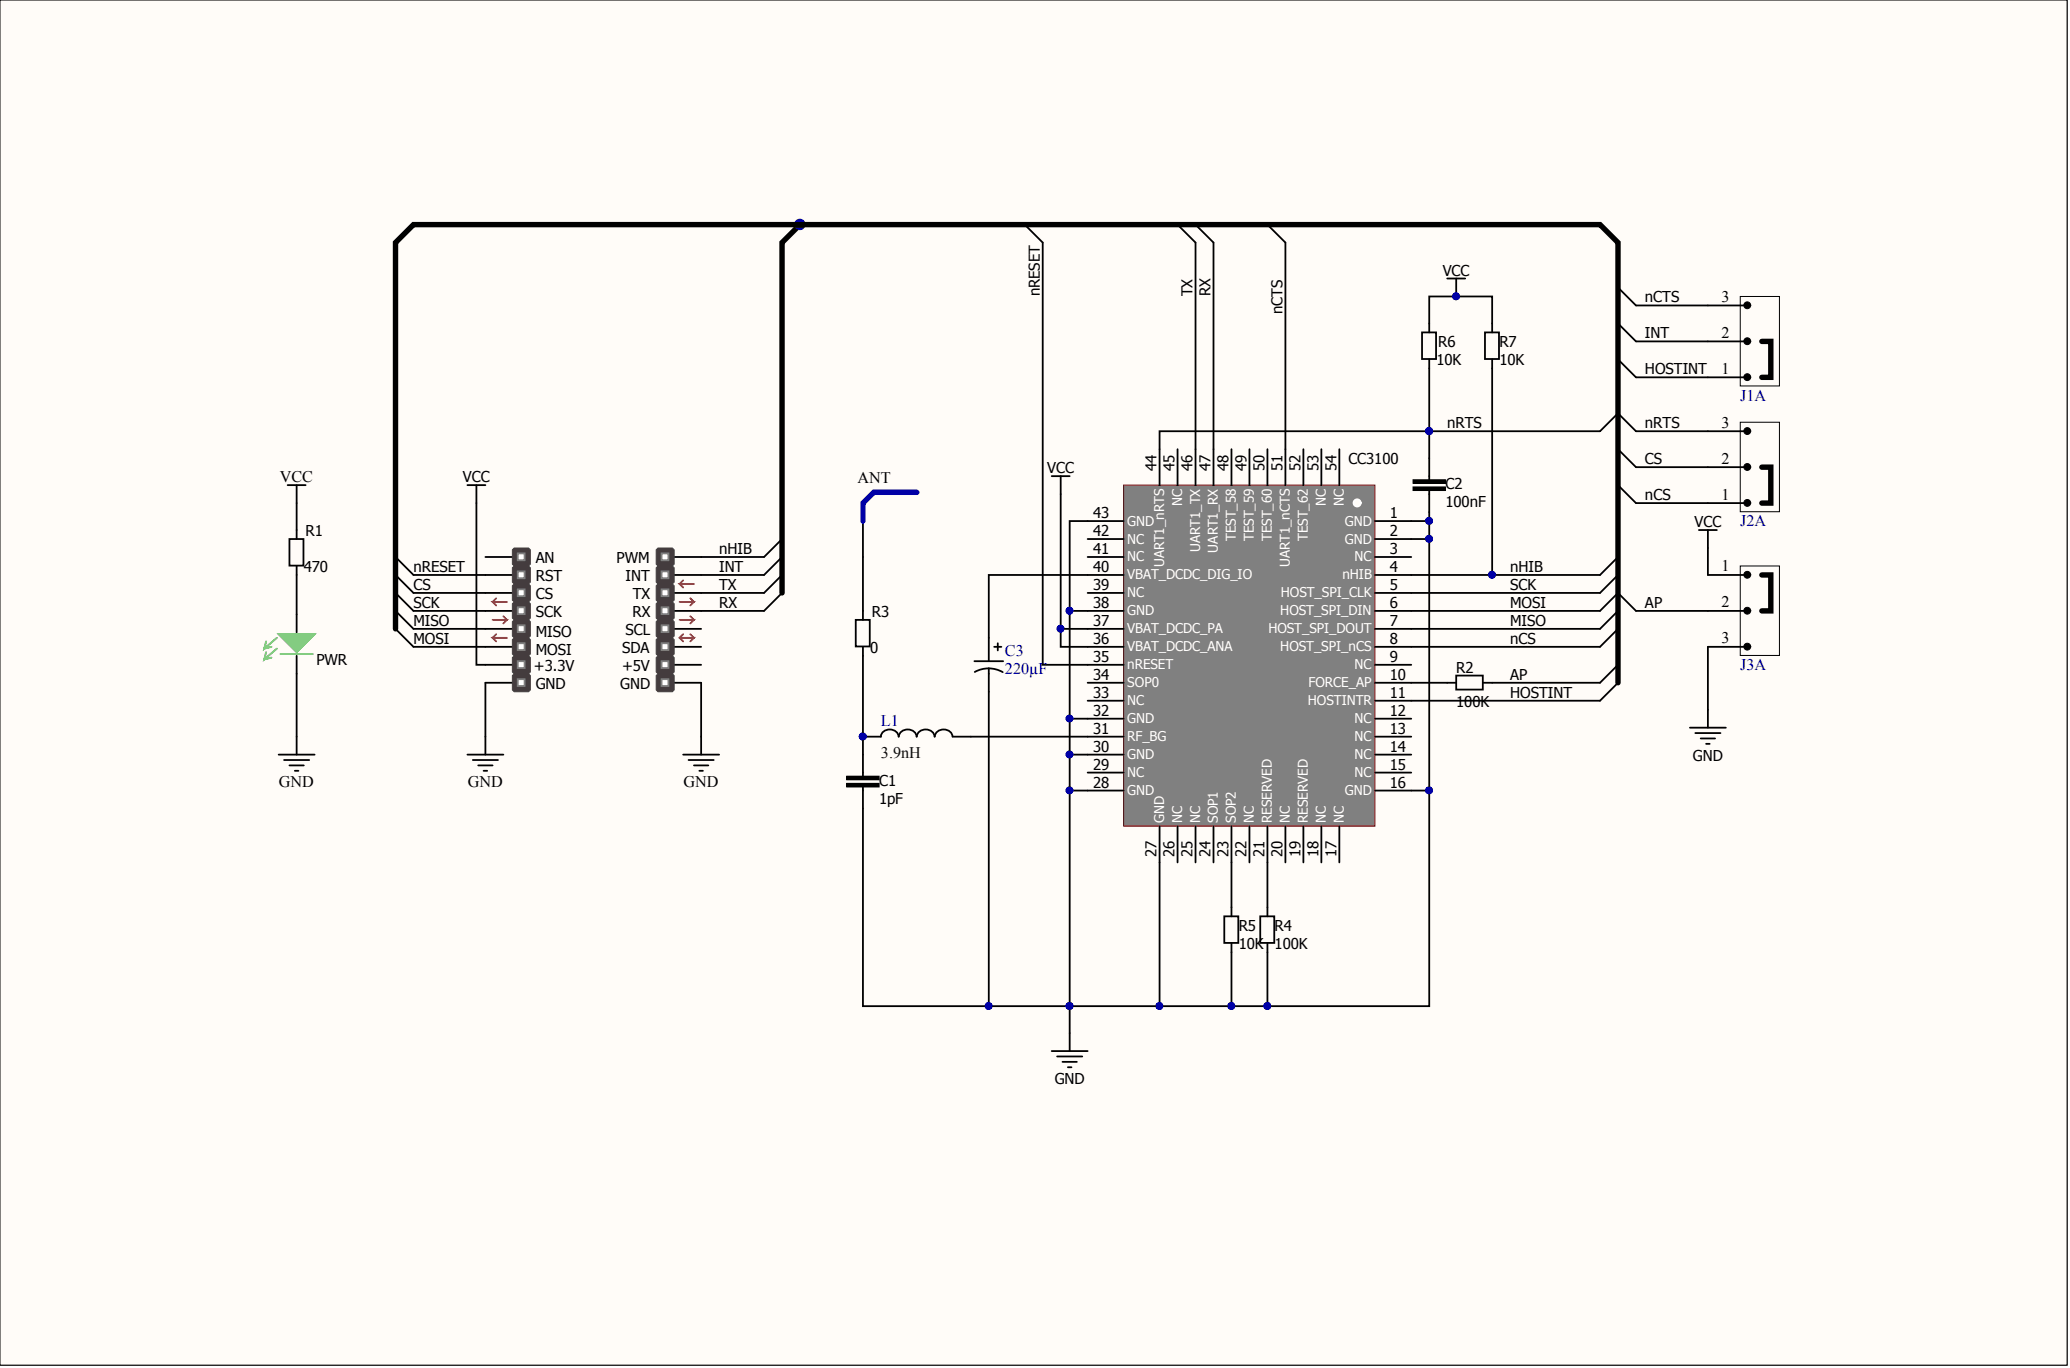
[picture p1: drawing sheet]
<svg xmlns="http://www.w3.org/2000/svg" width="292mm" height="193mm" viewBox="0 0 292 193" stroke-linecap="round" stroke-linejoin="round" font-family="sans-serif">
<path d="M0 0h291.7v192.6h-291.7z" fill="#fffcf8" stroke="#000" stroke-width=".14"/>
<path d="M66 106.4h5M66.7 107.2h3.6M67.5 108h2M68.2 108.7h.5M68.5 103.9v2.5M96.4 106.4h5.1M97.2 107.2h3.5M97.9 108h2.1M98.7 108.7h.5M98.9 103.9v2.5" fill="none" stroke="#000" stroke-width=".25"/>
<path d="M39.3 89.5h5.1l-2.5 2.5z" fill="#3c3"/>
<path d="M38.3 91.2l-1 .3M38.3 92.8l-1 .2M39.1 90l-1.8 1.5 .2-1M39.1 91.5l-1.8 1.5 .2-1M39.3 89.5h5.1l-2.5 2.5zM39.6 92.3h4.5" fill="none" stroke="#3c3" stroke-width=".25"/>
<g fill="none" stroke="#000" stroke-width=".25">
<path d="M40.6 68.4h2.5M40.8 76h2v3.8h-2zM41.9 68.4v2.6M41.9 74.8v1.2M41.9 79.8v1.3M41.9 86.7v2.5M41.9 92.5v2.5M68.5 96.3v7.6M98.9 96.3v7.6M39.3 106.4h5.1M40.1 107.2h3.5M40.8 108h2.1"/>
<path d="M41.6 108.7h.5M41.9 103.9v2.5"/>
</g>
<path d="M158.6 68.4h35.4v48.1h-35.4z" fill="#808080" stroke="#800000" stroke-width=".14"/>
<g fill="none" stroke="#000" stroke-width=".25">
<path d="M153.5 73.5h5.1M153.5 76h5.1M153.5 78.6h5.1M163.6 63.4v5M166.2 63.4v5M168.7 63.4v5M171.2 63.4v5M173.8 63.4v5M176.3 63.4v5M178.8 63.4v5M181.4 63.4v5M183.9 63.4v5"/>
<path d="M186.5 63.4v5M189 63.4v5M194.1 73.5h5M194.1 76h5M194.1 78.6h5M153.5 81.1h5.1M153.5 83.6h5.1M153.5 86.2h5.1M153.5 88.7h5.1M153.5 91.2h5.1M153.5 93.8h5.1M153.5 96.3h5.1"/>
<path d="M153.5 98.8h5.1M194.1 81.1h5M194.1 83.6h5M194.1 86.2h5M194.1 88.7h5M194.1 91.2h5M194.1 93.8h5M194.1 96.3h5M194.1 98.8h5M153.5 101.4h5.1M153.5 103.9h5.1M153.5 106.4h5.1"/>
<path d="M153.5 109h5.1M153.5 111.5h5.1M163.6 116.6v5.1M166.2 116.6v5.1M168.7 116.6v5.1M171.2 116.6v5.1M173.8 116.6v5.1M176.3 116.6v5.1M178.8 116.6v5.1M181.4 116.6v5.1M183.9 116.6v5.1M186.5 116.6v5.1"/>
<path d="M189 116.6v5.1M194.1 101.4h5M194.1 103.9h5M194.1 106.4h5M194.1 109h5M194.1 111.5h5"/>
</g>
<circle cx="191.5" cy="70.9" r=".51" fill="#fffcf8" stroke="#fff" stroke-width=".25"/>
<g fill="none" stroke="#000" stroke-width=".25">
<path d="M144.6 31.7l2.5 2.5v59.6h6.4M166.2 31.7l2.5 2.5v29.2M168.7 31.7l2.5 2.5v29.2M178.8 31.7l2.6 2.5v29.2M204.2 39.3h2.6M205.5 39.3v2.5M200.7 46.9h1.9v3.7h-1.9zM201.7 46.9v-5.1h8.9v5.1M201.7 50.7v17M209.5 46.9h2v3.7h-2zM210.6 50.7v30.4M228.3 45.6l2.6 2.6h15.2"/>
<path d="M228.3 50.7l2.6 2.5h15.2M228.3 40.6l2.6 2.5h15.2M41.9 71v3.8M55.8 78.6l2.5 2.5h14M66 68.4h2.5M67.2 68.4v25.4h5.1M68.5 78.6h3.8M95.1 78.6h12.7M110.4 78.6l-2.6 2.5h-12.7M121.8 73.5v13.9M148.4 67.2h2.5M149.7 67.2v24h3.8"/>
<path d="M153.5 73.5h-2.6v12.7M199.1 76h2.6M199.1 73.5h2.6M201.7 69.2v72.7h-22.9M228.3 78.6l-2.5 2.5h-26.7M228.3 68.4l2.6 2.6h15.2M228.3 63.4l2.6 2.5h15.2M239.7 74.8h2.6M241 74.8v6.3h5.1M246.1 60.8h-15.2l-2.6-2.5-2.5 2.5h-62.2v2.6M41.9 81.1v5.6M41.9 95v8.9"/>
<path d="M55.8 81.1l2.5 2.5h14M55.8 88.7l2.5 2.5h14M55.8 86.2l2.5 2.5h14M55.8 83.6l2.5 2.6h14M68.5 96.3h3.8M95.1 91.2h3.8M95.1 88.7h3.8M95.1 96.3h3.8M95.1 93.8h3.8M110.4 81.1l-2.6 2.5h-12.7M110.4 83.6l-2.6 2.6h-12.7M120.8 87.4h1.9v3.8h-1.9z"/>
<path d="M121.8 91.2v18.3M137.5 93.3h4.1M139.5 94.3l1.2 .2 .8 .3M139.5 94.3l-.8 .1-1.2 .4M139.5 94.3v47.6M140.3 91.2h1M140.8 90.7v1M149.7 88.7h3.8M153.5 86.2h-2.6v15.2M153.5 81.1h-14v12.2M199.1 86.2h26.7l2.5-2.6 2.6 2.6h15.2M199.1 96.3h6.4"/>
<path d="M205.5 95.3h3.7v2h-3.7zM228.3 96.3l-2.5 2.5h-26.7M228.3 81.1l-2.5 2.5h-26.7M228.3 88.7l-2.5 2.5h-26.7M228.3 86.2l-2.5 2.5h-26.7M228.3 93.8l-2.5 2.5h-16.5M246.1 91.2h-5.1v11.4M126.8 103.9a1.27 1.27 0 0 0-1.3-1 1.27 1.27 0 0 0-1.2 1h-2.5M129.3 103.9a1.27 1.27 0 0 0-1.2-1 1.27 1.27 0 0 0-1.3 1M131.9 103.9a1.27 1.27 0 0 0-1.3-1 1.27 1.27 0 0 0-1.2 1M134.4 103.9a1.27 1.27 0 0 0-1.2-1 1.27 1.27 0 0 0-1.3 1M134.5 103.9h19"/>
<path d="M150.9 106.4v35.5h-29.1v-30.9M150.9 111.5h2.6M153.5 101.4h-2.6v5h2.6M199.1 111.5h2.6M238.5 102.6h5M239.2 103.4h3.6M240 104.2h2M240.7 104.9h.6M163.6 121.7v20.2M172.8 129.3h1.9v3.7h-1.9zM173.8 133.1v8.8h-22.9v6.4M173.8 121.7v7.6"/>
<path d="M177.8 129.3h2v3.7h-2zM178.8 133.1v8.8h-5M178.8 121.7v7.6M148.4 148.3h5.1M149.2 149h3.5M149.9 149.8h2.1M150.7 150.5h.5"/>
</g>
<g fill="#000080" stroke="#000080" stroke-width=".14">
<circle cx="201.7" cy="111.5" r=".48"/>
<circle cx="150.9" cy="106.4" r=".48"/>
<circle cx="150.9" cy="101.4" r=".48"/>
<circle cx="150.9" cy="86.1" r=".48"/>
<circle cx="149.7" cy="88.7" r=".48"/>
<circle cx="112.9" cy="31.7" r=".74"/>
<circle cx="178.8" cy="141.9" r=".48"/>
<circle cx="173.8" cy="141.9" r=".48"/>
<circle cx="121.7" cy="103.9" r=".48"/>
<circle cx="139.5" cy="141.9" r=".48"/>
<circle cx="205.5" cy="41.8" r=".48"/>
<circle cx="201.7" cy="60.8" r=".48"/>
<circle cx="210.5" cy="81.1" r=".48"/>
<circle cx="201.7" cy="76" r=".48"/>
<circle cx="201.7" cy="73.5" r=".48"/>
<circle cx="150.9" cy="111.5" r=".48"/>
<circle cx="150.9" cy="141.9" r=".48"/>
<circle cx="163.6" cy="141.9" r=".48"/>
</g>
<path d="M112.9 31.7l-2.5 2.5v49.4M248.6 48.2h1.3v5h-1.3M248.6 65.9h1.3v5.1h-1.3M55.8 88.7v-54.5l2.5-2.5h167.5l2.5 2.5v62.1M248.6 81.1h1.3v5.1h-1.3" fill="none" stroke="#000" stroke-width=".76"/>
<path d="M245.6 41.8h5.5v12.6h-5.5zM245.6 59.6h5.5v12.6h-5.5zM199.4 67.7h4.6v.5h-4.6zM199.4 68.7h4.6v.5h-4.6zM245.6 79.8h5.5v12.7h-5.5zM119.5 109.5h4.6v.5h-4.6zM119.5 110.5h4.6v.5h-4.6z" fill="none" stroke="#000" stroke-width=".14"/>
<g fill="#000" stroke="#000" stroke-width=".14">
<path d="M246.2 52.9a.48 .48 0 0 0 .2 .8 .48 .48 0 0 0 .6-.5h-.4h.4a.48 .48 0 0 0-.3-.5 .48 .48 0 0 0-.5 .2zM246.6 53.2h.4z" fill-rule="evenodd"/>
<path d="M246.2 47.9a.48 .48 0 0 0 .2 .7 .48 .48 0 0 0 .6-.4l-.4-.1 .4 .1a.48 .48 0 0 0-.3-.5 .48 .48 0 0 0-.5 .2zM246.6 48.1l.4 .1z" fill-rule="evenodd"/>
<path d="M246.2 42.8a.48 .48 0 0 0 .2 .7 .48 .48 0 0 0 .6-.4h-.4h.4a.48 .48 0 0 0-.3-.5 .48 .48 0 0 0-.5 .2zM246.6 43.1h.4z" fill-rule="evenodd"/>
<path d="M246.2 70.7a.48 .48 0 0 0 .2 .7 .48 .48 0 0 0 .6-.4l-.4-.1 .4 .1a.48 .48 0 0 0-.3-.5 .48 .48 0 0 0-.5 .2zM246.6 70.9l.4 .1z" fill-rule="evenodd"/>
<path d="M246.2 65.6a.48 .48 0 0 0 .2 .7 .48 .48 0 0 0 .6-.4h-.4h.4a.48 .48 0 0 0-.3-.5 .48 .48 0 0 0-.5 .2zM246.6 65.9h.4z" fill-rule="evenodd"/>
<path d="M246.2 60.5a.48 .48 0 0 0 .2 .8 .48 .48 0 0 0 .6-.5h-.4h.4a.48 .48 0 0 0-.3-.5 .48 .48 0 0 0-.5 .2zM246.6 60.8h.4z" fill-rule="evenodd"/>
<path d="M246.2 80.8a.48 .48 0 0 0 .2 .7 .48 .48 0 0 0 .6-.4h-.4h.4a.48 .48 0 0 0-.3-.5 .48 .48 0 0 0-.5 .2zM246.6 81.1h.4z" fill-rule="evenodd"/>
<path d="M246.2 85.9a.48 .48 0 0 0 .2 .7 .48 .48 0 0 0 .6-.4l-.4-.1 .4 .1a.48 .48 0 0 0-.3-.5 .48 .48 0 0 0-.5 .2zM246.6 86.1l.4 .1z" fill-rule="evenodd"/>
<path d="M246.2 91a.48 .48 0 0 0 .2 .7 .48 .48 0 0 0 .6-.5h-.4h.4a.48 .48 0 0 0-.3-.4 .48 .48 0 0 0-.5 .2zM246.6 91.2h.4z" fill-rule="evenodd"/>
</g>
<g fill="#000">
<path d="M199.4 67.7h4.6v.5h-4.6z" fill-rule="evenodd"/>
<path d="M199.4 68.7h4.6v.5h-4.6z" fill-rule="evenodd"/>
<path d="M119.5 109.5h4.6v.5h-4.6z" fill-rule="evenodd"/>
<path d="M119.5 110.5h4.6v.5h-4.6z" fill-rule="evenodd"/>
</g>
<path d="M129.4 69.4h-6.1l-1.5 1.6v2.5" fill="none" stroke="#00f" stroke-width=".76"/>
<path d="M72.3 77.6l.3-.3h2l.2 .3v2l-.2 .2h-2l-.3-.2z" fill-rule="evenodd" fill="#443c3e"/>
<path d="M72.3 77.6l.3-.3h2l.2 .3v2l-.2 .2h-2l-.3-.2z" fill="none" stroke="#443c3e" stroke-width=".14"/>
<path d="M72.3 80.1l.3-.3h2l.2 .3v2l-.2 .3h-2l-.3-.3z" fill-rule="evenodd" fill="#443c3e"/>
<path d="M72.3 80.1l.3-.3h2l.2 .3v2l-.2 .3h-2l-.3-.3z" fill="none" stroke="#443c3e" stroke-width=".14"/>
<g fill="#fff" stroke="#808080" stroke-width=".25">
<path d="M73.1 78.1h.9v.9h-.9z"/>
<path d="M73.1 80.6h.9v1h-.9z"/>
</g>
<path d="M72.3 82.6l.3-.2h2l.2 .2v2.1l-.2 .2h-2l-.3-.2z" fill-rule="evenodd" fill="#443c3e"/>
<path d="M72.3 82.6l.3-.2h2l.2 .2v2.1l-.2 .2h-2l-.3-.2z" fill="none" stroke="#443c3e" stroke-width=".14"/>
<path d="M72.3 85.2l.3-.3h2l.2 .3v2l-.2 .2h-2l-.3-.2z" fill-rule="evenodd" fill="#443c3e"/>
<path d="M72.3 85.2l.3-.3h2l.2 .3v2l-.2 .2h-2l-.3-.2z" fill="none" stroke="#443c3e" stroke-width=".14"/>
<g fill="#fff" stroke="#808080" stroke-width=".25">
<path d="M73.1 83.1h.9v1h-.9z"/>
<path d="M73.1 85.7h.9v.9h-.9z"/>
</g>
<path d="M72.3 87.7l.3-.3h2l.2 .3v2l-.2 .3h-2l-.3-.3z" fill-rule="evenodd" fill="#443c3e"/>
<path d="M72.3 87.7l.3-.3h2l.2 .3v2l-.2 .3h-2l-.3-.3z" fill="none" stroke="#443c3e" stroke-width=".14"/>
<path d="M72.3 90.2l.3-.2h2l.2 .2v2.1l-.2 .2h-2l-.3-.2z" fill-rule="evenodd" fill="#443c3e"/>
<path d="M72.3 90.2l.3-.2h2l.2 .2v2.1l-.2 .2h-2l-.3-.2z" fill="none" stroke="#443c3e" stroke-width=".14"/>
<g fill="#fff" stroke="#808080" stroke-width=".25">
<path d="M73.1 88.2h.9v1h-.9z"/>
<path d="M73.1 90.7h.9v1h-.9z"/>
</g>
<path d="M72.3 92.8l.3-.3h2l.2 .3v2l-.2 .2h-2l-.3-.2z" fill-rule="evenodd" fill="#443c3e"/>
<path d="M72.3 92.8l.3-.3h2l.2 .3v2l-.2 .2h-2l-.3-.2z" fill="none" stroke="#443c3e" stroke-width=".14"/>
<path d="M72.3 95.3l.3-.3h2l.2 .3v2l-.2 .3h-2l-.3-.3z" fill-rule="evenodd" fill="#443c3e"/>
<path d="M72.3 95.3l.3-.3h2l.2 .3v2l-.2 .3h-2l-.3-.3z" fill="none" stroke="#443c3e" stroke-width=".14"/>
<g fill="#fff" stroke="#808080" stroke-width=".25">
<path d="M73.1 93.3h.9v.9h-.9z"/>
<path d="M73.1 95.8h.9v1h-.9z"/>
</g>
<path d="M92.6 77.6l.2-.3h2.1l.2 .3v2l-.2 .2h-2.1l-.2-.2z" fill-rule="evenodd" fill="#443c3e"/>
<path d="M92.6 77.6l.2-.3h2.1l.2 .3v2l-.2 .2h-2.1l-.2-.2z" fill="none" stroke="#443c3e" stroke-width=".14"/>
<path d="M92.6 80.1l.2-.3h2.1l.2 .3v2l-.2 .3h-2.1l-.2-.3z" fill-rule="evenodd" fill="#443c3e"/>
<path d="M92.6 80.1l.2-.3h2.1l.2 .3v2l-.2 .3h-2.1l-.2-.3z" fill="none" stroke="#443c3e" stroke-width=".14"/>
<g fill="#fff" stroke="#808080" stroke-width=".25">
<path d="M93.4 78.1h.9v.9h-.9z"/>
<path d="M93.4 80.6h.9v1h-.9z"/>
</g>
<path d="M92.6 82.6l.2-.2h2.1l.2 .2v2.1l-.2 .2h-2.1l-.2-.2z" fill-rule="evenodd" fill="#443c3e"/>
<path d="M92.6 82.6l.2-.2h2.1l.2 .2v2.1l-.2 .2h-2.1l-.2-.2z" fill="none" stroke="#443c3e" stroke-width=".14"/>
<path d="M92.6 85.2l.2-.3h2.1l.2 .3v2l-.2 .2h-2.1l-.2-.2z" fill-rule="evenodd" fill="#443c3e"/>
<path d="M92.6 85.2l.2-.3h2.1l.2 .3v2l-.2 .2h-2.1l-.2-.2z" fill="none" stroke="#443c3e" stroke-width=".14"/>
<g fill="#fff" stroke="#808080" stroke-width=".25">
<path d="M93.4 83.1h.9v1h-.9z"/>
<path d="M93.4 85.7h.9v.9h-.9z"/>
</g>
<path d="M92.6 87.7l.2-.3h2.1l.2 .3v2l-.2 .3h-2.1l-.2-.3z" fill-rule="evenodd" fill="#443c3e"/>
<path d="M92.6 87.7l.2-.3h2.1l.2 .3v2l-.2 .3h-2.1l-.2-.3z" fill="none" stroke="#443c3e" stroke-width=".14"/>
<path d="M92.6 90.2l.2-.2h2.1l.2 .2v2.1l-.2 .2h-2.1l-.2-.2z" fill-rule="evenodd" fill="#443c3e"/>
<path d="M92.6 90.2l.2-.2h2.1l.2 .2v2.1l-.2 .2h-2.1l-.2-.2z" fill="none" stroke="#443c3e" stroke-width=".14"/>
<g fill="#fff" stroke="#808080" stroke-width=".25">
<path d="M93.4 88.2h.9v1h-.9z"/>
<path d="M93.4 90.7h.9v1h-.9z"/>
</g>
<path d="M92.6 92.8l.2-.3h2.1l.2 .3v2l-.2 .2h-2.1l-.2-.2z" fill-rule="evenodd" fill="#443c3e"/>
<path d="M92.6 92.8l.2-.3h2.1l.2 .3v2l-.2 .2h-2.1l-.2-.2z" fill="none" stroke="#443c3e" stroke-width=".14"/>
<path d="M92.6 95.3l.2-.3h2.1l.2 .3v2l-.2 .3h-2.1l-.2-.3z" fill-rule="evenodd" fill="#443c3e"/>
<path d="M92.6 95.3l.2-.3h2.1l.2 .3v2l-.2 .3h-2.1l-.2-.3z" fill="none" stroke="#443c3e" stroke-width=".14"/>
<g fill="#fff" stroke="#808080" stroke-width=".25">
<path d="M93.4 93.3h.9v.9h-.9z"/>
<path d="M93.4 95.8h.9v1h-.9z"/>
</g>
<g fill="none" stroke="#ee0e22" stroke-width=".25">
<path d="M69.5 87.4h2l-.5 .5M70 89.5l-.5 .5M70 84.4l-.5 .5M71 86.9l.5 .5M71.5 90h-2l.5 .5M71.5 84.9h-2l.5 .5M95.9 84.9h2l-.5 .5M95.9 87.4h2l-.5 .5M95.9 90h2l-.5 .5M95.9 90l.5 .5M96.4 81.9l-.5 .5M96.4 89.5l-.5 .5"/>
<path d="M97.4 84.4l.5 .5M97.4 86.9l.5 .5M97.4 89.5l.5 .5M97.9 82.4h-2l.5 .5"/>
</g>
<path d="M110.4 76l-2.6 2.6" fill="none" stroke="#000" stroke-width=".25"/>
<g font-size="2.3">
<text x="242.9" y="47.7">2</text>
<text x="242.9" y="42.6">3</text>
<text x="242.9" y="52.7">1</text>
<text x="242.9" y="65.4">2</text>
<text x="242.9" y="60.3">3</text>
<text x="39.5" y="67.9">VCC</text>
<text x="121" y="68.2">ANT</text>
<text x="242.9" y="70.5">1</text>
<text x="242.9" y="80.6">1</text>
<text x="242.9" y="85.7">2</text>
<text x="242.9" y="90.7">3</text>
<text x="39.4" y="111">GND</text>
<text x="66" y="111">GND</text>
<text x="96.4" y="111">GND</text>
</g>
<g font-size="2.3" fill="#000080">
<text x="245.6" y="56.5">J1A</text>
<text x="245.6" y="74.3">J2A</text>
<text x="141.8" y="92.5">C3</text>
<text x="141.8" y="95">220µF</text>
<text x="245.6" y="94.5">J3A</text>
<text x="124.3" y="102.4">L1</text>
</g>
<text font-size="2.3" fill="#110f0a" x="124.3" y="107">3.9nH</text>
<g font-size="2.1">
<text x="146.7" y="41.8" transform="rotate(-90 146.7 41.8)">nRESET</text>
<text x="168.3" y="41.8" transform="rotate(-90 168.3 41.8)">TX</text>
<text x="170.8" y="41.8" transform="rotate(-90 170.8 41.8)">RX</text>
<text x="203.6" y="38.9">VCC</text>
<text x="181" y="44.4" transform="rotate(-90 181 44.4)">nCTS</text>
<text x="232.1" y="47.7">INT</text>
<text x="232.1" y="42.7">nCTS</text>
<text x="202.7" y="51.5">10K</text>
<text x="202.9" y="49">R6</text>
<text x="211.6" y="49">R7</text>
<text x="211.6" y="51.5">10K</text>
<text x="232.1" y="52.8">HOSTINT</text>
<text x="190.3" y="65.5">CC3100</text>
<text x="204.2" y="60.4">nRTS</text>
<text x="232.1" y="65.5">CS</text>
<text x="232.1" y="60.4">nRTS</text>
<text x="65.3" y="68">VCC</text>
<text x="147.8" y="66.7">VCC</text>
<text x="163.2" y="66.4" transform="rotate(-90 163.2 66.4)">44</text>
<text x="165.7" y="66.4" transform="rotate(-90 165.7 66.4)">45</text>
<text x="168.3" y="66.4" transform="rotate(-90 168.3 66.4)">46</text>
<text x="170.8" y="66.4" transform="rotate(-90 170.8 66.4)">47</text>
<text x="173.4" y="66.4" transform="rotate(-90 173.4 66.4)">48</text>
<text x="175.9" y="66.4" transform="rotate(-90 175.9 66.4)">49</text>
<text x="178.4" y="66.4" transform="rotate(-90 178.4 66.4)">50</text>
<text x="181" y="66.4" transform="rotate(-90 181 66.4)">51</text>
<text x="183.5" y="66.4" transform="rotate(-90 183.5 66.4)">52</text>
<text x="186" y="66.4" transform="rotate(-90 186 66.4)">53</text>
<text x="188.6" y="66.4" transform="rotate(-90 188.6 66.4)">54</text>
<text x="204" y="69">C2</text>
<text x="204" y="71.6">100nF</text>
<text x="232.1" y="70.5">nCS</text>
<text x="43.1" y="75.6">R1</text>
<text x="154.2" y="75.6">42</text>
<text x="154.2" y="73.1">43</text>
<text x="196.1" y="73.1">1</text>
<text x="196.1" y="75.6">2</text>
<text x="239.1" y="74.3">VCC</text>
<text x="42.9" y="80.7">470</text>
<text x="58.3" y="83.2">CS</text>
<text x="58.3" y="80.7">nRESET</text>
<text x="75.6" y="79.4">AN</text>
<text x="75.6" y="81.9">RST</text>
<text x="87" y="79.4">PWM</text>
<text x="88.3" y="81.9">INT</text>
<text x="101.5" y="80.7">INT</text>
<text x="101.5" y="83.2">TX</text>
<text x="101.5" y="78.1">nHIB</text>
<text x="154.2" y="83.2">39</text>
<text x="154.2" y="80.7">40</text>
<text x="154.2" y="78.1">41</text>
<text x="196.1" y="78.1">3</text>
<text x="196.1" y="80.7">4</text>
<text x="196.1" y="83.2">5</text>
<text x="213.1" y="83.2">SCK</text>
<text x="213.1" y="80.7">nHIB</text>
<text x="58.3" y="85.8">SCK</text>
<text x="58.3" y="88.3">MISO</text>
<text x="75.6" y="84.5">CS</text>
<text x="75.6" y="87">SCK</text>
<text x="75.6" y="89.8">MISO</text>
<text x="88.3" y="89.6">SCL</text>
<text x="89.3" y="87">RX</text>
<text x="89.3" y="84.5">TX</text>
<text x="101.5" y="85.8">RX</text>
<text x="123" y="87">R3</text>
<text x="154.2" y="88.3">37</text>
<text x="154.2" y="85.8">38</text>
<text x="196.1" y="85.8">6</text>
<text x="196.1" y="88.3">7</text>
<text x="213.1" y="88.3">MISO</text>
<text x="213.1" y="85.8">MOSI</text>
<text x="232.1" y="85.8">AP</text>
<text x="44.6" y="93.9">PWR</text>
<text x="58.3" y="90.8">MOSI</text>
<text x="75.3" y="94.6">+3.3V</text>
<text x="75.6" y="92.3">MOSI</text>
<text x="87.8" y="92.1">SDA</text>
<text x="87.8" y="94.6">+5V</text>
<text x="122.8" y="92.1">0</text>
<text x="154.2" y="95.9">34</text>
<text x="154.2" y="93.4">35</text>
<text x="154.2" y="90.8">36</text>
<text x="196.1" y="90.8">8</text>
<text x="196.1" y="93.4">9</text>
<text x="196.1" y="95.9">10</text>
<text x="205.5" y="94.9">R2</text>
<text x="213.1" y="90.8">nCS</text>
<text x="213.1" y="95.9">AP</text>
<text x="75.6" y="97.2">GND</text>
<text x="87.5" y="97.2">GND</text>
<text x="154.2" y="101">32</text>
<text x="154.2" y="98.4">33</text>
<text x="196.1" y="98.4">11</text>
<text x="196.1" y="101">12</text>
<text x="205.5" y="99.7">100K</text>
<text x="213.1" y="98.4">HOSTINT</text>
<text x="154.2" y="106">30</text>
<text x="154.2" y="103.5">31</text>
<text x="196.1" y="103.5">13</text>
<text x="196.1" y="106">14</text>
<text x="238.9" y="107.3">GND</text>
<text x="124.1" y="110.8">C1</text>
<text x="124.1" y="113.4">1pF</text>
<text x="154.2" y="111.1">28</text>
<text x="154.2" y="108.6">29</text>
<text x="196.1" y="108.6">15</text>
<text x="196.1" y="111.1">16</text>
<text x="163.2" y="120.9" transform="rotate(-90 163.2 120.9)">27</text>
<text x="165.7" y="120.9" transform="rotate(-90 165.7 120.9)">26</text>
<text x="168.3" y="120.9" transform="rotate(-90 168.3 120.9)">25</text>
<text x="170.8" y="120.9" transform="rotate(-90 170.8 120.9)">24</text>
<text x="173.4" y="120.9" transform="rotate(-90 173.4 120.9)">23</text>
<text x="175.9" y="120.9" transform="rotate(-90 175.9 120.9)">22</text>
<text x="178.4" y="120.9" transform="rotate(-90 178.4 120.9)">21</text>
<text x="181" y="120.9" transform="rotate(-90 181 120.9)">20</text>
<text x="183.5" y="120.9" transform="rotate(-90 183.5 120.9)">19</text>
<text x="186" y="120.9" transform="rotate(-90 186 120.9)">18</text>
<text x="188.6" y="120.9" transform="rotate(-90 188.6 120.9)">17</text>
<text x="174.8" y="131.4">R5</text>
<text x="179.9" y="131.4">R4</text>
<text x="174.8" y="133.9">10K</text>
<text x="179.9" y="133.9">100K</text>
<text x="148.8" y="152.9">GND</text>
</g>
<g font-size="1.9" fill="#fff">
<text x="166.8" y="71.3" transform="rotate(-90 166.8 71.3)">NC</text>
<text x="187.1" y="71.3" transform="rotate(-90 187.1 71.3)">NC</text>
<text x="189.6" y="71.3" transform="rotate(-90 189.6 71.3)">NC</text>
<text x="159.1" y="76.7">NC</text>
<text x="159.1" y="74.1">GND</text>
<text x="169.3" y="77.9" transform="rotate(-90 169.3 77.9)">UART1_TX</text>
<text x="171.9" y="77.9" transform="rotate(-90 171.9 77.9)">UART1_RX</text>
<text x="174.4" y="76.4" transform="rotate(-90 174.4 76.4)">TEST_58</text>
<text x="176.9" y="76.4" transform="rotate(-90 176.9 76.4)">TEST_59</text>
<text x="179.5" y="76.4" transform="rotate(-90 179.5 76.4)">TEST_60</text>
<text x="184.6" y="76.4" transform="rotate(-90 184.6 76.4)">TEST_62</text>
<text x="189.8" y="74.1">GND</text>
<text x="189.8" y="76.7">GND</text>
<text x="159.1" y="81.7">VBAT_DCDC_DIG_IO</text>
<text x="159.1" y="79.2">NC</text>
<text x="164.3" y="80" transform="rotate(-90 164.3 80)">UART1_nRTS</text>
<text x="182" y="80" transform="rotate(-90 182 80)">UART1_nCTS</text>
<text x="189.4" y="81.7">nHIB</text>
<text x="191.2" y="79.2">NC</text>
<text x="159.1" y="89.3">VBAT_DCDC_PA</text>
<text x="159.1" y="86.8">GND</text>
<text x="159.1" y="84.3">NC</text>
<text x="179" y="89.3">HOST_SPI_DOUT</text>
<text x="180.7" y="86.8">HOST_SPI_DIN</text>
<text x="180.8" y="84.3">HOST_SPI_CLK</text>
<text x="159.1" y="94.4">nRESET</text>
<text x="159.1" y="91.9">VBAT_DCDC_ANA</text>
<text x="180.7" y="91.9">HOST_SPI_nCS</text>
<text x="191.2" y="94.4">NC</text>
<text x="159.1" y="99.5">NC</text>
<text x="159.1" y="96.9">SOP0</text>
<text x="184.6" y="99.5">HOSTINTR</text>
<text x="184.6" y="96.9">FORCE_AP</text>
<text x="159.1" y="107.1">GND</text>
<text x="159.1" y="104.5">RF_BG</text>
<text x="159.1" y="102">GND</text>
<text x="191.2" y="102">NC</text>
<text x="191.2" y="104.5">NC</text>
<text x="191.2" y="107.1">NC</text>
<text x="159.1" y="112.2">GND</text>
<text x="159.1" y="109.6">NC</text>
<text x="189.8" y="112.2">GND</text>
<text x="191.2" y="109.6">NC</text>
<text x="164.3" y="116.1" transform="rotate(-90 164.3 116.1)">GND</text>
<text x="166.8" y="116.1" transform="rotate(-90 166.8 116.1)">NC</text>
<text x="169.3" y="116.1" transform="rotate(-90 169.3 116.1)">NC</text>
<text x="171.9" y="116.1" transform="rotate(-90 171.9 116.1)">SOP1</text>
<text x="174.4" y="116.1" transform="rotate(-90 174.4 116.1)">SOP2</text>
<text x="176.9" y="116.1" transform="rotate(-90 176.9 116.1)">NC</text>
<text x="179.5" y="116.1" transform="rotate(-90 179.5 116.1)">RESERVED</text>
<text x="182" y="116.1" transform="rotate(-90 182 116.1)">NC</text>
<text x="184.6" y="116.1" transform="rotate(-90 184.6 116.1)">RESERVED</text>
<text x="187.1" y="116.1" transform="rotate(-90 187.1 116.1)">NC</text>
<text x="189.6" y="116.1" transform="rotate(-90 189.6 116.1)">NC</text>
</g>
</svg>
